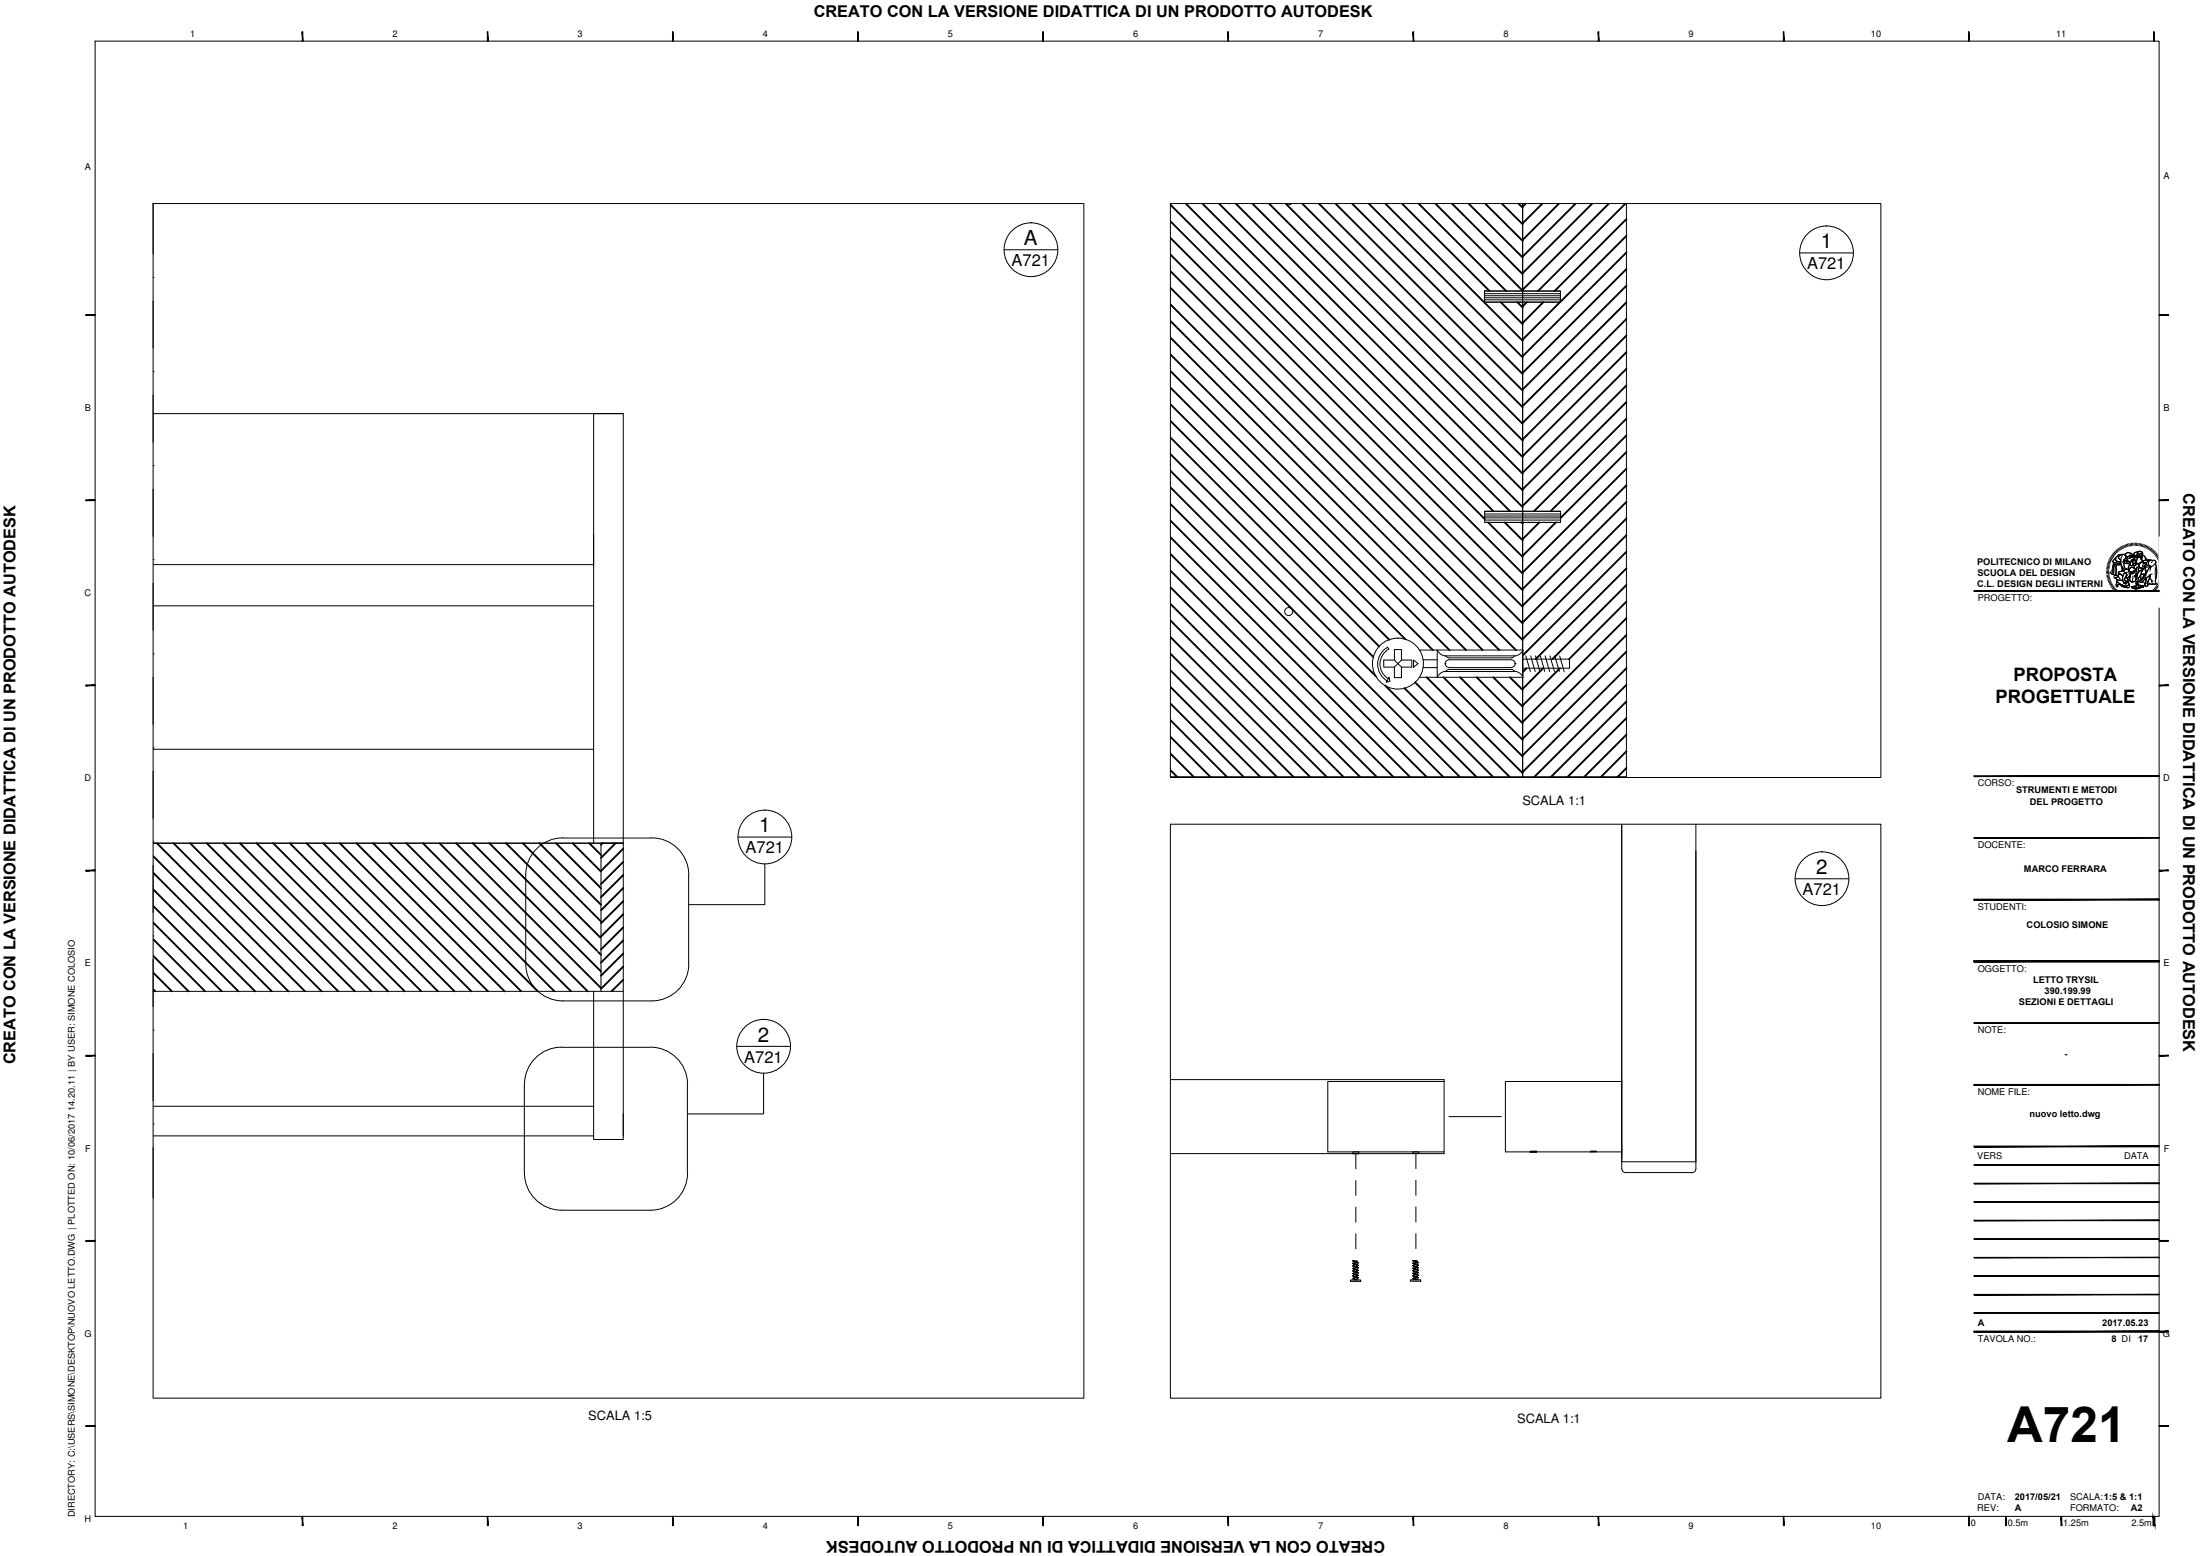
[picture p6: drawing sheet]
<svg xmlns="http://www.w3.org/2000/svg" width="594mm" height="420mm" viewBox="0 0 594 420" stroke-linecap="round" stroke-linejoin="round" font-family="sans-serif">
<g fill="none" stroke="#000" stroke-width=".27">
<path d="M25.7 11.1h557.3v398.4h-557.3zM81.6 8.6h.2v2.5zM81.6 8.6l.2 2.5h-.2zM131.6 8.6h.2v2.5zM131.6 8.6l.2 2.5h-.2zM181.6 8.6h.2v2.5zM181.6 8.6l.2 2.5h-.2zM231.6 8.6h.2v2.5zM231.6 8.6l.2 2.5h-.2zM281.6 8.6h.2v2.5zM281.6 8.6l.2 2.5h-.2zM331.6 8.6h.2v2.5z"/>
<path d="M331.6 8.6l.2 2.5h-.2zM381.6 8.6h.1v2.5zM381.6 8.6l.1 2.5h-.1zM431.6 8.6h.1v2.5zM431.6 8.6l.1 2.5h-.1zM481.6 8.6h.1v2.5zM481.6 8.6l.1 2.5h-.1zM531.6 8.6h.1v2.5zM531.6 8.6l.1 2.5h-.1zM581.6 8.6h.1v2.5zM581.6 8.6l.1 2.5h-.1zM41.3 55v13.6"/>
<path d="M347.2 55a1.18 1.18 0 0 0 1.6 0M439.2 55v154.7h-28v-154.7v154.7h-95.1M41.3 74.9h.1M400.9 78.6h20.5v3h-20.5zM400.9 78.6h20.5M400.9 79.9h20.5M400.9 79.3h20.5M23.2 85.2l2.5-.2v.2zM23.2 85h2.5l-2.5 .2zM41.3 81.3v12.7M400.9 81h20.5M400.9 80.4h20.5"/>
<path d="M400.9 81.6h20.5M583 85.2l2.5-.2v.2zM583 85h2.5l-2.5 .2zM41.3 100.3h.1M41.3 106.7v12.7M41.4 111.7h126.9v116M168.3 111.7h-8v116M23.2 135.2l2.5-.2v.2zM23.2 135h2.5l-2.5 .2zM41.3 125.7h.1M41.3 132.1v12.7M400.9 138.1h20.5v3h-20.5z"/>
<path d="M400.9 138.1h20.5M400.9 139.3h20.5M400.9 139.8h20.5M400.9 138.8h20.5M583 135.2l2.5-.2v.2zM583 135h2.5l-2.5 .2zM41.3 151.1h.1M41.3 157.5v12.7M41.4 152.5h118.9M160.3 144.6v8.5M400.9 140.4h20.5M400.9 141.1h20.5"/>
<path d="M568.8 153.9h.7M568.8 154.3h.7M568.9 153.6h.6M568.9 153.2l.7 .1M568.9 152.8l.7 .2M569 152.5l.7 .2M569.1 152.2l.7 .1M569.2 151.8l.7 .2M569.4 151.5l.6 .2M569.5 151.1l.6 .3M569.5 154.6h-.7M569.5 154.9l-.6 .1"/>
<path d="M569.6 155.3h-.7M569.6 155.5l-.7 .2M569.7 150.8l.6 .3M569.7 155.9l-.7 .1M569.8 156.2l-.7 .2M569.8 150.5l.6 .3M569.9 156.5l-.7 .2M570 156.8l-.7 .3M570 150.2l.6 .4M570.1 157.1l-.6 .3M570.2 149.9l.6 .4M570.2 157.4l-.6 .3"/>
<path d="M570.4 157.7l-.6 .3M570.4 149.6l.5 .4M570.6 158l-.6 .3M570.6 149.3l.5 .5M570.7 151.9h.8a.74 .74 0 0 0 1.2-.1v.7h-.3l-1.5-.1zM570.7 151.9l.1 .4M570.7 158.3l-.5 .3M570.9 152.4l-.3 .4-.1 1.6-.3 .6 .4 .1M570.9 149.1l.5 .4M570.9 158.5l-.5 .4M571.1 150.8l.3-.1-.1 .3a.82 .82 0 0 0 .9 .7l.4 .2a.67 .67 0 0 1-1.1 0 .53 .53 0 0 1-.7 .1 .53 .53 0 0 1-.1-.7zM571.1 152.5h.5l-.2 .5v2.3l-.8-.2 .2-.7v-1.3z"/>
<path d="M571.1 148.8l.5 .5M571.1 158.8l-.5 .4M571.1 152.5l-.3 .5v1.5l-.2 .6 .7 .2M571.3 150.7l-.6 .6a.46 .46 0 0 0 .1 .7 .46 .46 0 0 0 .6-.1h.2a.55 .55 0 0 0 1 0M571.4 159l-.6 .5M571.4 150.4l.7-.6 1.3-.1a1.16 1.16 0 0 0-1.4 .9l.4 .4 .3 .1v.7l-.7-.1a.66 .66 0 0 1-.7-.7zM571.4 156l.1 .4 .5 .2h1.2M571.4 148.6l.4 .5M571.5 156.4l.7 .3 1-.1 .1 .4 .3 .4-.1 .1 .3-.2 .2 .4-.1-.5 .3 .4-.1-.5 .3 .2-.4-.5a.34 .34 0 0 1-.4-.2 .34 .34 0 0 1 .2-.5l.2-.3a1.32 1.32 0 0 1 .7 1.4l.2 .4-.3 .5-.7 .2-1.3-.6-.9-.6zM571.5 156.4l.1 .5 .6 .6 2.1 1M571.6 152.5h1.1l.6 1.1v.5l-1.3 .5 .2 .4-.3 .5-.5-.2-.1-.4 .2-.7-.1-1.2zM571.6 159.2l-.5 .5"/>
<path d="M571.6 152.5l-.2 .5v2.3M571.7 148.4l.4 .5M571.7 157l.9 .7 1.3 .6 .7-.2 .2-.4a.6 .6 0 0 1-.1 1l-1.8-.4a.69 .69 0 0 0-1.2-.3l.3 .3-.4 .1-.2-.5zM571.7 157.1a1.03 1.03 0 0 0 0 1.4l.2-.2a.38 .38 0 0 1 .2-.6 .38 .38 0 0 1 .5 .3l1 .6 1.1 .1 .3-.3-.1-.7M571.8 159.4l-.4 .6M571.9 155.5l-.8-.2-.2 .2v.6l.2 .1 .9-.4 .5 .5M572 148.1l.3 .5M572 159.7l-.4 .5M572.1 155.1l.4-.2 .7 .6-.1 1.1-.9 .1-.7-.3-.1-.4 .6-.2-.1-.4zM572.2 154.4l1.1-.3 .3 .1 .3-.5 .9 .2 .5 .8 .1 .5-.3 .4-.9 .4a.33 .33 0 0 1-.1-.4 .33 .33 0 0 1 .3-.2v-.3a.61 .61 0 0 0-.8-.3 .61 .61 0 0 0-.4 .7 .84 .84 0 0 0-1-.5l-.2-.2zM572.2 150.1a1.52 1.52 0 0 1 1.6-.3 .9 .9 0 0 1-.2 1.4l-.3 .5 .3 1.1a.73 .73 0 0 0 .6 .8l-.5 .3-.1 .3-.3-.1v-.5l-.6-1.1v-1.4a.57 .57 0 0 1-.5-.4 .57 .57 0 0 1 0-.6zM572.2 147.9l.4 .6"/>
<path d="M572.3 159.9l-.4 .5M572.4 154.8l.8 .7M572.5 154.9l-.5 .4v.5M572.5 147.7l.4 .6M572.7 152.5h-1.3a.53 .53 0 0 0-.7-.1 .53 .53 0 0 0-.2 .5l-.1 1-.6 .7 .3 .3M572.8 152.8l.3 1.4M572.8 147.5l.4 .6M573.1 150l-.4 .8-.1 1.1 .7 1.7a.31 .31 0 0 0 0 .5 .31 .31 0 0 0 .5-.3l.4-.2a.73 .73 0 0 1-.6-.8l-.1-.5a1.32 1.32 0 0 1 .5-1.6 .66 .66 0 0 0-.5-1l-1.5 .2a1.14 1.14 0 0 0-.7 1.4l.4 .3 .9 .2M573.2 147.4l.2 .6M573.3 154.1l-1.1 .3-.2 .5 .2 .1M573.3 149.7a1.06 1.06 0 0 0-1.2 .9l.3 .4 .3 .1M573.5 147.3l.3 .5"/>
<path d="M573.5 154.9a.37 .37 0 0 1 .4-.2 .37 .37 0 0 1 .3 .3l.2 .4-.6 .7a.62 .62 0 0 0 .5 .9l.1 .3-.3-.2 .1 .5-.3-.4 .1 .5-.2-.4-.3 .2 .1-.1-.3-.4-.1-1.2zM573.5 154.9a.37 .37 0 0 1 .4-.2 .37 .37 0 0 1 .3 .3l.2 .4-.6 .7a.66 .66 0 0 0 .5 1l.1 .2-.3-.2 .1 .5-.3-.4 .1 .5-.2-.4-.3 .2 .1-.2-.3-.3-.1-1.3zM573.6 151.1l.9-.4-.1 .6-1.1 .4zM573.6 151.6l.8-.3 .3 .2-.4 .2 .1 .5-.6-.2zM573.6 151.6l.3 .5 .5 .1M573.7 149.8l.6-.5 .6-.1 .9 .5-.1 .4a.5 .5 0 0 0-.8 .1l-.7 .1-.1-.2M573.8 147.1l.3 .7M573.9 149.5l1.1-.3 .8 .5v.3l-.2 .1a.38 .38 0 0 0-.4-.2 .38 .38 0 0 0-.3 .3h-.7a.49 .49 0 0 1-.3-.7zM574 150.1l.7 .2 .6-.5 .3 .3-.3 .5-.5 .2-.3-.1-.6 .1zM574.2 147l.2 .6M574.3 153.7l.5 .2 .5 .8 .1 .5-.4 .4M574.4 151.6h.8l-.2 .1a.36 .36 0 0 1-.5 .5 .36 .36 0 0 1-.1-.6z"/>
<path d="M574.4 156l.2 .6a1.23 1.23 0 0 1 0 1.5l-.7 .2M574.4 151.3l.3 .2M574.5 151l-.1 .3-1.1 .4M574.5 154.6l-.8 .1M574.5 146.9l.2 .6M574.5 150.7l-.1 .4-.2 .1M574.7 154.2l.6 .6M574.7 151.6h-.3l-.1 .5a.38 .38 0 0 0 .5 .2 .38 .38 0 0 0 .2-.6l.2-.1-.6 .1M574.8 154.7a.74 .74 0 0 1-.4 1.3l-.4-.2M574.8 153.9l.1-.3 .6-.4 1 .3 .2 .6-1.4 .4 .5 .4 .5-.2 .1-.5 .3-.1-.2-.6-1.1-.3-.5 .7a1.08 1.08 0 0 1 .2-1.4l.3 .2 1 .1 .6-.5-.1-.3 .7 .2 .1 1.1a.61 .61 0 0 0-.1 .9l-.3 .6-.6 .3v.4h-.4l.3 .3 .2-.1v.4l.2-.2-.3 1.1-1.1 .2-.8-.7 .5-.8 .1-.8M574.8 146.8l.2 .7M574.9 156.5l.8 .7"/>
<path d="M574.9 153.6l.6-.4 1 .3a.38 .38 0 0 1 .2 .3 .38 .38 0 0 1-.1 .4l-.3-.1-.6 .5-.5 .1-.4-.8zM575 150.6l.1 .1M575.1 150.2l.2 .1M575.2 155.9v1M575.2 152.5l-.4 .5-.1 .8M575.2 146.7l.1 .7M575.2 150.3h.1M575.3 154.5l1.1-.4-.2 .6a.5 .5 0 0 1-.5 .2 .5 .5 0 0 1-.4-.4zM575.3 155.3l-.2 .8-.5 .6M575.4 154.7h-.1M575.5 150.4l.8-.1a.3 .3 0 0 1 0 .5 .3 .3 0 0 1-.5-.3zM575.5 151.4l.3-.3h.7l.5 1.2-.2 .2-.2-.1 .1-.6-.1-.5-.6-.2-.2 .4 .2 1.2h-.6l-.3-.4z"/>
<path d="M575.6 150.1l-.2 .5-.4 .2-.5-.1-.5 .1M575.6 146.7v.7M575.6 158.4l2-.4 1.2 .2-2.1 .6zM575.6 158.4l1.1 .4v.3l-1.1-.4zM575.9 151.2l.4-.1 .4 .5v.9l-.2 .2h-.5v-.5l-.2-.7zM575.9 146.7l.1 .6M576 150a.42 .42 0 0 1 .6-.1 .42 .42 0 0 1 0 .7l-.2-.3h-.4zM576 155.6l-.3 1.6 1-.2M576 150.3a.44 .44 0 0 1 .5-.3 .44 .44 0 0 1 .3 .5l-.2 .1M576 154.7h.1M576.1 154.4h.1M576.1 154.6l.1 .1"/>
<path d="M576.2 151.4v.1M576.2 151.4l-.1 .1M576.3 146.6v.7M576.4 155.5h.3l.2-.5 .4-.2-.5 1.3v-.4l-.2 .1zM576.4 150.4l-.6-.1-.3 .1 .3 .1a.41 .41 0 0 0 .8 .1l-.2-.4v.3M576.4 152.8v.6M576.4 154.2l-.2 .5a.42 .42 0 0 1-.4 .2 .42 .42 0 0 1-.4-.3M576.4 151.3l.3 .2-.1 .2M576.6 151.4a.38 .38 0 0 0-.6-.3 .38 .38 0 0 0-.1 .6v.3a.46 .46 0 0 1 .1 .7 .46 .46 0 0 1-.7-.1l-.2-.2 .7-1.3 .5-.1 .4 .3 .3 1-.3 .2-.1-.3M576.6 146.6v.7M576.7 151.7l-.2 .1M576.7 151.6l.1 .4-.8 .1"/>
<path d="M576.7 152.4l-.2 .3h-.5M576.7 158.8l2.1-.6v.3l-2.1 .6zM576.7 158.8v.3M576.8 155.4l-.1 .7 .3-.2M576.8 150.5l.2-.2 .1 .5-.2 .8M576.9 155h.1M576.9 150l.1 .4M576.9 152v-.5a.88 .88 0 0 0 0-1.2l-.1 .2-.1-.4a.47 .47 0 0 1-.5-.3 .47 .47 0 0 1 .2-.5l.4-.1a.3 .3 0 0 1 .5-.2 .3 .3 0 0 1-.1 .5v1.1h.2v-.5l.3 .4 .5-.2-.1 .7 .2-.2 .1 .3a.36 .36 0 0 1 .2 .5 .36 .36 0 0 1-.5 .2l-.5 .4M577 146.7l-.1 .6M577 155.3l-.1 .3M577 153l-.1 1.4M577 152.2l.5 .3"/>
<path d="M577.2 154.2l-.4 .4v.4M577.2 157l.2 1.1-.2-.6-.4 .7zM577.2 154.8l-.3 .2-.2 .5h-.4l.3 .3 .2-.1M577.3 149.2l.2-.3h.5l.5 .2 .1 .5-.4 1.4v-.7l.2-.4-.2-.6-.6 .3-.4 1a1.37 1.37 0 0 1 .1-1.4zM577.3 149.2a.75 .75 0 0 1 1-.3 .75 .75 0 0 1 .2 1.1l-.1 .8-.3 .2 .3-1.3-.2-.4-.5 .2-.3 1.1h-.2l-.1-.9zM577.3 153.1l-.4 .8M577.3 149.1h-.4a.66 .66 0 0 0-.7 .7M577.3 146.7l-.1 .6M577.4 150.1l.3 .4 .4-.2M577.6 152.2l.4-.3 .6-.1 .8 .2 .2 .5-.8 1.1-.6 .1-.6-.8zM577.6 149.8l.2 .1M577.6 149.5l.6-.2 .2 .6-.2 .4a.47 .47 0 0 1-.7-.1 .47 .47 0 0 1 .1-.7z"/>
<path d="M577.6 154.2l.9-.1-.6 1.4a1.67 1.67 0 0 0-.6 1.6h-.2l-.2 .6-.2-1.1zM577.6 154.2l-.9 2.4 .2 1.1 .4-.7 .2 1.4-.3-.9-.5 1.1 .2-.9M577.7 153.2l-.1 .1a.57 .57 0 0 0 0 .9l1-.2 .3-.6M577.7 146.7l-.1 .7M577.7 149.9h.1M577.7 150.3h.1M577.7 150.2h.1M578 150l.3 .1M578 146.8l-.1 .7M578.1 155.2l.8-.2-.1 .8-.4 .5-.1 .5 .3 .3-.2 .2-.6-.1zM578.1 150v.1M578.3 150.8l.4 .7"/>
<path d="M578.3 153.3h.1M578.4 146.9l-.2 .6M578.5 151.7l1-.5h.8l-.7 1-.1-.2-1.1-.2zM578.5 154.1l-.6 1.4a1.67 1.67 0 0 0-.6 1.6M578.5 153.3h-.3M578.6 149.9l.6 .4 .5 .8-.4 .2a.54 .54 0 0 1-.7 .1 .54 .54 0 0 1-.2-.6zM578.6 149.9l.6 .4 .3 .5M578.6 153.6h-.1M578.7 147l-.2 .6M578.8 158.2v.3l-2 .6-1.2-.4v-.2l1.1 .3 2.1-.6-1.2-.2-2 .5M579.1 153.2l.3-.1-.1 1.9-1.2 .2 .3-1.1zM579.1 147.1l-.2 .6"/>
<path d="M579.1 152.9l-.1 .4M579.1 151.9l.4 .1 .1 .4M579.2 150.7l.5 .4M579.3 155l-1.2 .2-.2 2.1 .7-.1-.3-.4 .1-.5 .4-.5 .1-.7M579.3 156.4l-.1 .2 .2 .2M579.4 153.2l-.1 1.8-.6 1.4 .3 1.1 .2 .1M579.4 147.2l-.3 .6M579.6 156.1l1.1-1-.3 1.2a1.56 1.56 0 0 0-.5 1.5l.1 .3-.1 .2-.8-.1zM579.6 152.2l.3-.6 .4-.4 1.3 .1a.53 .53 0 0 1 .6 .4 .53 .53 0 0 1-.3 .6l-.4 .3a1.08 1.08 0 0 1-1.8-.2M579.6 152.4l-.5 .7a.55 .55 0 0 1-.4 .6 .55 .55 0 0 1-.6-.3l-.4-.2-.1-.6 .6-.7 .6 .1-.2 1a.62 .62 0 0 0 .7-.6 .62 .62 0 0 0-.7-.6l-.8 .1-.3 .5v.3M579.7 153.9v.6M579.7 147.3l-.3 .7"/>
<path d="M580 147.5l-.3 .6M580.1 153.1l-.9 .1M580.2 157.3l.5 .4M580.4 151.2h-1l-1 .5M580.4 147.7l-.4 .6M580.5 160l.4 .5M580.5 156.1l.8 .9M580.6 153.1l-1 1.6-.4 1.8 1.5-1.4 .5-.1M580.6 151.2l.7 .2a.62 .62 0 0 1 .9 .5l-.2 .3 .4 1.5v1.6l-.4 1.7 .3 .7h-2.3a1.09 1.09 0 0 1 .4-1.4l.3-1.2-1.5 1.4 .5-2a1.86 1.86 0 0 1 1.4-1.5l-.8-.3-.2-.4 .1-.4zM580.6 151.2l-.4 .7-.1 .4 .3 .4 .7 .3M580.7 147.9l-.4 .5M580.7 155.2l-.3 1.1a1.36 1.36 0 0 0-.4 1.8l-.2 .2-.7-.1 .5-2"/>
<path d="M580.8 159.8l.4 .5M580.8 153.1l-.3 1M580.9 156.6a1.1 1.1 0 0 0 .7 1.1M581 148.1l-.5 .5M581.1 159.6l.4 .5M581.2 148.3l-.4 .5M581.2 151.7l-.3 .2M581.3 159.4l.4 .5M581.5 148.5l-.4 .5M581.5 159.1l.5 .5M581.7 158.9l.5 .5M581.8 148.7l-.5 .5"/>
<path d="M581.9 158.6l.6 .5M582 153.3l.1 3.3M582 152.2a9.1 9.1 0 0 1 0 4.9l.3 .6h-2.4M582 149l-.5 .5M582.1 158.4l.6 .4M582.3 149.3l-.5 .4M582.3 158.1l.6 .4M582.5 149.5l-.5 .5M582.5 157.8l.6 .4M582.7 157.6l.6 .3M582.7 149.8l-.5 .4M582.8 157.3l.6 .3"/>
<path d="M582.9 150.1l-.5 .4M582.9 157l.7 .2M583 156.7l.7 .2M583.1 150.4l-.6 .4M583.2 156.4l.6 .2M583.3 150.7l-.6 .4M583.3 156.1l.6 .1M583.3 155.7l.7 .2M583.4 155.4l.7 .1M583.4 151.1l-.6 .3M583.4 155.1l.7 .1M583.5 154.5h.6"/>
<path d="M583.5 154.8h.6M583.6 151.4l-.6 .3M583.7 151.7l-.7 .2M583.8 152.1l-.6 .1M583.9 152.4l-.6 .2M584 152.8l-.7 .1M584.1 153.1l-.7 .1M584.1 153.5h-.7M584.1 154.1l-.6 .1M584.1 153.8l-.6 .1M41.3 176.5h.1M41.4 163.6h118.9"/>
<path d="M374.7 174.7l.3 .6M374.7 174.8a5.2 5.2 0 0 0-.1 9.1M375.1 175.3a4.6 4.6 0 0 0-.2 8M376.5 178.2v-2.8h1.9v2.8M376.5 178.2h-2.8v1.9h2.8M376.5 178.2l1.9 1.9M378.4 178.2h2.8v1.9h-2.8M378.4 178.2l-1.9 1.9M381.7 178.2l1.2 1-1.2 .9zM383.3 175.5h27.9M384.3 178.2h3.8M390.2 179.2h.1"/>
<path d="M390.2 177.1h18.9M390.2 177.1l-1.2-.5-.9-1.1v7.4l.9-1.1 1.2-.5M390.4 177.1l.9 .5h16.8l.5-.1 .4-.4M390.7 178.4l.6-.2h16.8a1.04 1.04 0 0 1 1 1 1.04 1.04 0 0 1-1 1h-16.8a1.04 1.04 0 0 1-1-.7 1.04 1.04 0 0 1 .4-1.1zM409.1 179.2h.1M411.2 178h12.6v2.4h-12.6M411.3 175.5l-.9 1.1-1.2 .5M412 177.1l1.2 4.2M413.3 177.1l1.3 4.2M414.6 177.1l1.2 4.2M416 177.1l1.1 4.2M417.2 177.1l1.2 4.2"/>
<path d="M418.5 177.1l1.3 4.2M419.8 177.1l1.3 4.2M421.2 177.1l1.2 4.2M572.6 160.1l-.4 .5M572.8 160.2l-.3 .6M573.1 160.4l-.3 .6M573.4 160.5l-.3 .7M573.7 160.7l-.3 .6M574 160.8l-.2 .6M574.3 160.9l-.2 .7M574.6 161l-.2 .7M575 161.1l-.2 .7"/>
<path d="M575.3 161.2l-.2 .6M575.6 161.2l-.1 .7M575.9 161.3l-.1 .6M576.2 161.3v.6M576.6 161.3v.6M576.9 161.3v.6M577.2 161.2l.1 .7M577.5 161.2l.1 .7M577.8 161.1l.2 .7M578.2 161.1l.1 .6M578.5 161l.2 .6M578.8 160.9l.2 .6"/>
<path d="M579.1 160.8l.3 .6M579.4 160.6l.3 .7M579.7 160.5l.3 .6M580 160.3l.3 .6M580.2 160.2l.4 .5M23.2 185.2l2.5-.2v.2zM23.2 185h2.5l-2.5 .2zM41.3 182.9v12.7M375.1 182.9l.3 1.1-1.1 .2zM376.5 180.1v2.9h1.9v-2.9M383.3 182.9h27.9M384.3 180.3h3.8"/>
<path d="M390.2 181.3h.1M390.2 181.3h18.9M390.4 181.3l.9-.5h16.8l.5 .1 .4 .4M409.1 181.3h.1M409.2 181.3l1.2 .5 .9 1.1M583 185.2l2.5-.2v.2zM583 185h2.5l-2.5 .2zM41.3 201.9h.1M41.3 208.3v12.7M41.4 202.3h118.9M23.2 235.2l2.5-.2v.2zM23.2 235h2.5l-2.5 .2z"/>
<path d="M41.3 227.3h.1M41.3 233.7v12.7M168.3 227.7v80h-8v-40M168.3 227.7h-126.9h126.9h-6v40M437.9 222.6v93.1M457.9 222.6v93.1M583 235.2l2.5-.2v.2zM583 235h2.5l-2.5 .2zM41.3 252.7h.1M41.3 259.1v12.7M41.3 278.1h.1M41.4 267.7h126.9"/>
<path d="M23.2 285.2l2.5-.2v.2zM23.2 285h2.5l-2.5 .2zM41.3 284.5v12.7M41.4 298.7h118.9M316.1 291.5h73.9v20h-73.9M390 292h-31.5v19h31.5M437.9 292h-31.4v19h31.4M583 285.2l2.5-.2v.2zM583 285h2.5l-2.5 .2zM41.3 303.5h.1M41.3 309.9v13.6M41.4 306.7h118.9"/>
<path d="M168.3 300.7v6M365.2 311.5h1.8h-1.8M365.3 311h1.6v.5h-1.6zM366.1 311.6v4.1M366.1 318.8v4M381.5 311h1.6v.5h-1.6zM382.3 311.8v3.8M382.3 318.7v4.1M391.3 301.5h14.1M413.1 311h1.9h-1.9M413.3 310.8h1.6v.2h-1.6zM429.5 310.8h1.6v.2h-1.6z"/>
<path d="M437.9 313.7h20M438 315.6a1 1 0 0 0 1 1h17.9M457.9 315.6a.99 .99 0 0 1-.9 1M23.2 335.2l2.5-.2v.2zM23.2 335h2.5l-2.5 .2zM366.1 325.9v4.1M366.1 333.1v4.1M382.3 325.9v4.1M382.3 333.1v4.1M583 335.2l2.5-.2v.2zM583 335h2.5l-2.5 .2zM364.6 345.6h2.8v.4h-2.8z"/>
<path d="M365.3 343.2l.3 .3 1.2 .2-1.5-.5 1.2 .2 .3 .3M365.3 343.8l.3 .3 1.2 .3-1.5-.6 1.2 .3 .3 .3M365.3 344.5l.3 .3 1.2 .3-1.5-.6 1.2 .3 .3 .3M365.3 341.8l.3 .3 1.2 .3-1.5-.6 1.2 .3 .3 .3M365.3 342.5l.3 .3 1.2 .2-1.5-.5 1.2 .2 .3 .3M365.3 340.5l.3 .3 1.2 .2-1.5-.5 1.2 .2 .3 .3M365.3 341.1l.3 .3 1.2 .3-1.5-.6 1.2 .3 .3 .3M365.3 345.2l.7 .4M365.6 340.5h.9v.2M365.6 340.8v.3M365.6 341.4v.4M365.6 342.1v.4"/>
<path d="M365.6 342.8v.4M365.6 343.5v.3M365.6 344.1v.4M365.6 344.8v.4M365.6 345.5v.1M366.5 345.6l-1.2-.4 1.4 .4M366.5 341v.4M366.5 341.7v.4M366.5 342.4v.3M366.5 343v.4M366.5 343.7v.4M366.5 344.4v.4"/>
<path d="M366.5 345.1v.4M380.9 345.6h2.8v.4h-2.8zM381.5 343.1l.3 .3 1.2 .3-1.5-.6 1.2 .3 .3 .3M381.5 343.8l.3 .3 1.2 .3-1.5-.6 1.2 .3 .3 .3M381.5 344.5l.3 .3 1.2 .2-1.5-.5 1.2 .2 .3 .3M381.5 341.8l.3 .3 1.2 .2-1.5-.5 1.2 .2 .3 .3M381.5 342.4l.3 .3 1.2 .3-1.5-.6 1.2 .3 .3 .3M381.5 340.4l.3 .3 1.2 .3-1.5-.6 1.2 .3 .3 .3M381.5 341.1l.3 .3 1.2 .2-1.5-.5 1.2 .2 .3 .3M381.5 345.2l.8 .4M381.8 340.4h.9v.3M381.8 340.7v.4"/>
<path d="M381.8 341.4v.4M381.8 342.1v.3M381.8 342.7v.4M381.8 343.4v.4M381.8 344.1v.4M381.8 344.8v.4M381.8 345.5v.1M382.7 345.6l-1.2-.4 1.4 .4M382.7 341v.3M382.7 341.6v.4M382.7 342.3v.4M382.7 343v.4"/>
<path d="M382.7 343.7v.4M382.7 344.4v.3M382.7 345v.4M23.2 385.2l2.5-.2v.2zM23.2 385h2.5l-2.5 .2zM583 385.2l2.5-.2v.2zM583 385h2.5l-2.5 .2zM81.6 409.5h.2v2.5zM81.6 409.5l.2 2.5h-.2zM131.6 409.5h.2v2.5zM131.6 409.5l.2 2.5h-.2zM181.6 409.5h.2v2.5z"/>
<path d="M181.6 409.5l.2 2.5h-.2zM231.6 409.5h.2v2.5zM231.6 409.5l.2 2.5h-.2zM281.6 409.5h.2v2.5zM281.6 409.5l.2 2.5h-.2zM331.6 409.5h.2v2.5zM331.6 409.5l.2 2.5h-.2zM381.6 409.5h.1v2.5zM381.6 409.5l.1 2.5h-.1zM431.6 409.5h.1v2.5zM431.6 409.5l.1 2.5h-.1zM481.6 409.5h.1v2.5z"/>
<path d="M481.6 409.5l.1 2.5h-.1zM531.6 409.5h.1v2.5zM531.6 409.5l.1 2.5h-.1zM541.6 409.5h.1v2.5zM541.6 409.5l.1 2.5h-.1zM556.5 409.5h.3v2.5zM556.5 409.5l.3 2.5h-.3zM581.4 409.5h.5v2.5zM581.4 409.5l.5 2.5h-.5zM581.6 409.5h.1v2.5zM581.6 409.5l.1 2.5h-.1z"/>
<circle cx="348" cy="165.1" r="1.08"/>
<circle cx="377.5" cy="179.2" r="6.9"/>
</g>
<g fill="none" stroke="#000" stroke-width=".51">
<path d="M316.1 59.8l95.1 95.1M316.1 55.3l84.8 84.8M320.2 55l83.1 83.1M324.7 55l83.1 83.1M329.2 55l82 81.9M333.7 55l77.5 77.4M338.2 55l73 72.9M342.7 55l68.5 68.4M347.4 55.2l63.8 63.7M351.7 55l59.5 59.4M356.2 55l55 55M360.7 55l50.5 50.5"/>
<path d="M365.2 55l46 46M369.6 55l41.6 41.5M374.1 55l37.1 37M378.6 55l23.6 23.6M383.1 55l23.6 23.6M387.6 55l23.6 23.5M392.1 55l19.1 19M396.6 55l14.6 14.5M401.1 55l10.1 10M405.6 55l5.6 5.6M410.1 55l1.1 1.1M412 55l-.8 .8"/>
<path d="M416.5 55l-5.3 5.3M420.9 55l-9.7 9.8M425.4 55l-14.2 14.3M429.9 55l-18.7 18.8M434.4 55l-23.2 23.2M438.9 55l-23.6 23.6M439.2 59.2l-19.4 19.4M316.1 77.7l95.1 95.1M316.1 73.3l95.1 95M316.1 68.8l95.1 95M316.1 64.3l95.1 95.1M439.2 63.7l-17.8 17.8"/>
<path d="M439.2 68.2l-28 28M439.2 72.7l-28 28M439.2 77.1l-28 28.1M316.1 95.7l79.8 79.8M316.1 91.2l84.3 84.3M316.1 86.7l88.8 88.8M316.1 82.2l93.3 93.3M405.2 81.6l6 5.9M409.7 81.6l1.5 1.4M412.3 81.6l-1.1 1.1M416.8 81.6l-5.6 5.6M421.2 81.6l-10 10.1"/>
<path d="M439.2 81.6l-28 28.1M439.2 86.1l-28 28.1M439.2 90.6l-28 28.1M439.2 95.1l-28 28.1M439.2 99.6l-28 28M316.1 118.2l56.3 56.4M316.1 113.7l59 59M316.1 109.2l63.4 63.5M316.1 104.7l70.8 70.8M316.1 100.2l75.3 75.3M439.2 104.1l-28 28M439.2 108.6l-28 28"/>
<path d="M439.2 113l-25 25.1M439.2 117.6l-20.5 20.5M316.1 136.1l73.6 73.6M316.1 131.6l78.1 78.1M316.1 127.1l55.4 55.5M316.1 122.7l54.8 54.7M439.2 122.1l-17.8 17.7M439.2 126.5l-28 28.1M439.2 131l-28 28.1M439.2 135.5l-28 28M316.1 158.6l51.1 51.1M316.1 154.1l55.6 55.6"/>
<path d="M316.1 149.6l60.1 60.1M316.1 145.1l64.6 64.6M316.1 140.6l69.1 69.1M401.9 141.1l9.3 9.3M406.3 141.1l4.9 4.8M410.8 141.1l.4 .3M411.2 141.1h.1M415.7 141.1l-4.5 4.5M420.1 141.1l-8.9 9M439.2 140l-28 28.1M439.2 144.5l-28 28.1M439.2 149l-28 28"/>
<path d="M439.2 153.5l-24.5 24.5M439.2 158l-20 20M316.1 176.5l33.1 33.2M316.1 172.1l37.6 37.6M316.1 167.6l42.1 42.1M316.1 163.1l46.6 46.6M439.2 162.4l-15.5 15.6M439.2 166.9l-28 28.1M439.2 171.5l-28 28M439.2 176l-28 28M316.1 199l10.7 10.7M316.1 194.5l15.2 15.2"/>
<path d="M316.1 190l19.7 19.7M316.1 185.5l24.2 24.2M316.1 181l28.6 28.7M374.1 185.1l24.5 24.6M379.2 185.8l23.9 23.9M382.1 184.2l25.5 25.5M385.3 182.9l25.9 25.9M389.8 182.9l21.4 21.4M394.3 182.9l16.9 16.9M398.8 182.9l12.4 12.4M403.3 182.9l7.9 7.9M407.7 182.9l3.5 3.4"/>
<path d="M412.2 180.4l-1 1.1M416.7 180.4l-5.5 5.6M421.2 180.4l-10 10.1M439.2 180.4l-28 28.1M439.2 184.9l-24.8 24.8M439.2 189.4l-20.3 20.3M439.2 193.9l-15.8 15.8M439.2 198.4l-11.4 11.3M316.1 208l1.7 1.7M316.1 203.5l6.2 6.2M439.2 202.9l-6.8 6.8M439.2 207.4l-2.3 2.3"/>
<path d="M41.4 235.7l32 32M41.4 231.2l36.5 36.5M42.4 227.7l40 40M46.8 227.7l40.1 40M51.3 227.7l40 40M55.8 227.7l40 40M60.3 227.7l40 40M64.8 227.7l40 40M69.3 227.7l40 40M73.8 227.7l40 40M78.3 227.7l40 40M82.7 227.7l40.1 40"/>
<path d="M87.3 227.7l40 40M91.8 227.7l40 40M96.3 227.7l40 40M100.7 227.7l40 40M105.2 227.7l40 40M109.7 227.7l40 40M114.2 227.7l40 40M118.7 227.7l40 40M123.2 227.7l39.1 39.1M127.7 227.7l34.6 34.6M132.2 227.7l29 29M136.6 227.7l25.5 25.5"/>
<path d="M141.2 227.7l21.1 21.1M145.7 227.7l16.6 16.6M150.1 227.7l12.2 12.1M154.6 227.7l7.7 7.6M159.1 227.7l3.2 3.2M162.7 227.7l-.4 .4M166.2 227.7l-3.9 4M168.3 229.2l-6 6M168.3 232.7l-6 6M168.3 236.3l-6 5.9M168.3 239.8l-6 6M41.4 258.1l9.5 9.6"/>
<path d="M41.4 253.6l14 14.1M41.4 249.1l18.5 18.6M41.4 244.7l23 23M41.4 240.2l27.5 27.5M161.5 257.1l.8 .7M168.3 243.3l-6 6M168.3 246.9l-6 6M168.3 250.4l-6 6M168.3 253.9l-6 6M168.3 257.5l-6 6M41.4 267.1l.5 .6M41.4 262.7l5 5"/>
<path d="M168.3 261l-6 6M168.3 264.6l-3.2 3.1"/>
</g>
<g fill="#000">
<path d="M81.6 8.6l.2 2.5v-2.5zM81.6 8.6l.2 2.5h-.2z"/>
<path d="M131.6 8.6l.2 2.5v-2.5zM131.6 8.6l.2 2.5h-.2z"/>
<path d="M181.6 8.6l.2 2.5v-2.5zM181.6 8.6l.2 2.5h-.2z"/>
<path d="M231.6 8.6l.2 2.5v-2.5zM231.6 8.6l.2 2.5h-.2z"/>
<path d="M281.6 8.6l.2 2.5v-2.5zM281.6 8.6l.2 2.5h-.2z"/>
<path d="M331.6 8.6l.2 2.5v-2.5zM331.6 8.6l.2 2.5h-.2z"/>
<path d="M381.6 8.6l.1 2.5v-2.5zM381.6 8.6l.1 2.5h-.1z"/>
<path d="M431.6 8.6l.1 2.5v-2.5zM431.6 8.6l.1 2.5h-.1z"/>
<path d="M481.6 8.6l.1 2.5v-2.5zM481.6 8.6l.1 2.5h-.1z"/>
<path d="M531.6 8.6l.1 2.5v-2.5zM531.6 8.6l.1 2.5h-.1z"/>
<path d="M581.6 8.6l.1 2.5v-2.5zM581.6 8.6l.1 2.5h-.1z"/>
<path d="M23.2 85.2h2.5v-.2zM23.2 85h2.5l-2.5 .2z"/>
<path d="M583 85.2h2.5v-.2zM583 85h2.5l-2.5 .2z"/>
<path d="M23.2 135.2h2.5v-.2zM23.2 135h2.5l-2.5 .2z"/>
<path d="M583 135.2h2.5v-.2zM583 135h2.5l-2.5 .2z"/>
<path d="M23.2 185.2h2.5v-.2zM23.2 185h2.5l-2.5 .2z"/>
<path d="M583 185.2h2.5v-.2zM583 185h2.5l-2.5 .2z"/>
<path d="M23.2 235.2h2.5v-.2zM23.2 235h2.5l-2.5 .2z"/>
<path d="M583 235.2h2.5v-.2zM583 235h2.5l-2.5 .2z"/>
<path d="M23.2 285.2h2.5v-.2zM23.2 285h2.5l-2.5 .2z"/>
<path d="M583 285.2h2.5v-.2zM583 285h2.5l-2.5 .2z"/>
<path d="M23.2 335.2h2.5v-.2zM23.2 335h2.5l-2.5 .2z"/>
<path d="M583 335.2h2.5v-.2zM583 335h2.5l-2.5 .2z"/>
<path d="M23.2 385.2h2.5v-.2zM23.2 385h2.5l-2.5 .2z"/>
<path d="M583 385.2h2.5v-.2zM583 385h2.5l-2.5 .2z"/>
<path d="M81.6 409.5l.2 2.5v-2.5zM81.6 409.5l.2 2.5h-.2z"/>
<path d="M131.6 409.5l.2 2.5v-2.5zM131.6 409.5l.2 2.5h-.2z"/>
<path d="M181.6 409.5l.2 2.5v-2.5zM181.6 409.5l.2 2.5h-.2z"/>
<path d="M231.6 409.5l.2 2.5v-2.5zM231.6 409.5l.2 2.5h-.2z"/>
<path d="M281.6 409.5l.2 2.5v-2.5zM281.6 409.5l.2 2.5h-.2z"/>
<path d="M331.6 409.5l.2 2.5v-2.5zM331.6 409.5l.2 2.5h-.2z"/>
<path d="M381.6 409.5l.1 2.5v-2.5zM381.6 409.5l.1 2.5h-.1z"/>
<path d="M431.6 409.5l.1 2.5v-2.5zM431.6 409.5l.1 2.5h-.1z"/>
<path d="M481.6 409.5l.1 2.5v-2.5zM481.6 409.5l.1 2.5h-.1z"/>
<path d="M531.6 409.5v2.5h.1zM531.6 409.5h.1v2.5z"/>
<path d="M531.6 409.5l.1 2.5v-2.5zM531.6 409.5l.1 2.5h-.1z"/>
<path d="M541.6 409.5l.1 2.5v-2.5zM541.6 409.5l.1 2.5h-.1z"/>
<path d="M556.5 409.5l.3 2.5v-2.5zM556.5 409.5l.3 2.5h-.3z"/>
<path d="M581.6 409.5l.1 2.5v-2.5zM581.6 409.5l.1 2.5h-.1z"/>
<path d="M581.4 409.5l.5 2.5v-2.5zM581.4 409.5l.5 2.5h-.5z"/>
</g>
<path d="M558.1 159.6l30.7 4.3-5.8-4.3zM558.1 159.6l30.7 4.3h-30.7z" fill="#fff"/>
<path d="M558.1 159.6h24.9l5.8 4.3zM558.1 159.6l30.7 4.3h-30.7z" fill="none" stroke="#fff" stroke-width=".27"/>
<path d="M583 145h5.8l-5.8 14.6zM588.8 145l-5.8 14.6 5.8 4.3z" fill="#fff"/>
<path d="M558.1 159.6h24.9v-14.6h5.8v18.9h-30.7zM583 145h5.8l-5.8 14.6zM588.8 145v18.9l-5.8-4.3z" fill="none" stroke="#fff" stroke-width=".27"/>
<g fill="#000">
<path d="M533 159.7h50v-.2zM533 159.5h50l-50 .2z"/>
<path d="M533 209.7h50v-.2zM533 209.5h50l-50 .2z"/>
<path d="M533 226.3h50v-.1zM533 226.2h50l-50 .1z"/>
<path d="M533 242.8v.2l50-.2zM533 243l50-.2v.2z"/>
<path d="M533 259.5v.2l50-.2zM533 259.7l50-.2v.2z"/>
<path d="M533 259.5v.2l50-.2zM533 259.7l50-.2v.2z"/>
<path d="M533 259.5v.2l50-.2zM533 259.7l50-.2v.2z"/>
<path d="M533 259.5v.2l50-.2zM533 259.7l50-.2v.2z"/>
<path d="M533 243h50v-.2zM533 242.8h50l-50 .2z"/>
<path d="M533 276.2v.1l50-.1zM533 276.3l50-.1v.1z"/>
<path d="M533 292.8v.2l50-.2zM533 293l50-.2v.2z"/>
<path d="M533 292.8v.2l50-.2zM533 293l50-.2v.2z"/>
<path d="M533 319.5h50zM533 319.6l50-.1z"/>
<path d="M533 314.5h50zM533 314.6l50-.1z"/>
<path d="M533 309.5v.2l50-.2zM533 309.7l50-.2v.2z"/>
<path d="M533 339.5h50zM533 339.6l50-.1z"/>
<path d="M533 334.5h50zM533 334.6l50-.1z"/>
<path d="M533 329.5h50zM533 329.6l50-.1z"/>
<path d="M533 324.5h50zM533 324.6l50-.1z"/>
<path d="M533 359.5v.2l50-.2zM533 359.7l50-.2v.2z"/>
<path d="M533 359.5v.2l50-.2zM533 359.7l50-.2v.2z"/>
<path d="M533 354.5h50zM533 354.6l50-.1z"/>
<path d="M533 349.5h50zM533 349.6l50-.1z"/>
<path d="M533 344.5h50zM533 344.6l50-.1z"/>
<path d="M583 359.7h2.5v-.2zM583 359.5h2.5l-2.5 .2z"/>
<path d="M583 359.7h2.5v-.2zM583 359.5h2.5l-2.5 .2z"/>
</g>
<g fill="none" stroke="#000" stroke-width=".27">
<path d="M41.3 55h251.4v322.5h-251.4zM316 55h191.9v154.9h-191.9zM271.1 67.5h14.5M486 68.3h14.5M533 159.7l50-.2v.2zM533 159.5h50l-50 .2zM533 209.7l50-.2v.2zM533 209.5h50l-50 .2zM152 226.3h24M152 226.2a10 10 0 0 0-10 10.1v24a10 10 0 0 0 10 10h24a10 10 0 0 0 10-10v-24a9.9 9.9 0 0 0-10-10.1M199.3 226h14.5M206.5 233.3v11h-20.5"/>
<path d="M316 222.6h191.9v154.9h-191.9zM484.7 237.3h14.5M533 226.3l50-.1v.1zM533 226.2h50l-50 .1zM533 243l50-.2v.2zM533 242.8h50l-50 .2zM533 259.5h50l-50 .2zM533 259.7l50-.2v.2zM533 276.2h50l-50 .1zM533 276.3l50-.1v.1zM141.6 292.8v24M151.6 282.8h24"/>
<path d="M151.6 282.8a10 10 0 0 0-10 10M175.6 282.8a10 10 0 0 1 10.1 10l-.1 24M199 282.5h14.4M206.2 289.8v11h-20.6M533 292.8h50l-50 .2zM533 293l50-.2v.2zM141.6 316.8a10 10 0 0 0 10 10h24a10 10 0 0 0 10.1-10M533 319.5h50zM533 319.6l50-.1zM533 314.5h50zM533 314.6l50-.1zM533 309.5h50l-50 .2z"/>
<path d="M533 309.7l50-.2v.2zM533 339.5h50zM533 339.6l50-.1zM533 334.5h50zM533 334.6l50-.1zM533 329.5h50zM533 329.6l50-.1zM533 324.5h50zM533 324.6l50-.1zM533 359.5h50l-50 .2zM533 359.7l50-.2v.2zM533 354.5h50z"/>
<path d="M533 354.6l50-.1zM533 349.5h50zM533 349.6l50-.1zM533 344.5h50zM533 344.6l50-.1zM583 359.7l2.5-.2v.2zM583 359.5h2.5l-2.5 .2z"/>
<circle cx="278.4" cy="67.4" r="7.3"/>
<circle cx="493.2" cy="68.3" r="7.3"/>
<circle cx="206.6" cy="226" r="7.3"/>
<circle cx="492" cy="237.3" r="7.3"/>
<circle cx="206.2" cy="282.5" r="7.3"/>
</g>
<text font-size="13.4" x="542" y="389.4">A721</text>
<g font-size="5.5">
<text x="276.5" y="66.2">A</text>
<text x="491.6" y="67">1</text>
<text x="205" y="224.8">1</text>
<text x="490.4" y="236">2</text>
<text x="204.6" y="281.3">2</text>
</g>
<g font-size="5">
<text x="543.7" y="183.8">PROPOSTA</text>
<text x="538.9" y="189.9">PROGETTUALE</text>
</g>
<g font-size="4.4">
<text x="219.7" y="4.6">CREATO CON LA VERSIONE DIDATTICA DI UN PRODOTTO AUTODESK</text>
<text x="273.2" y="71.9">A721</text>
<text x="488" y="72.7">A721</text>
<text x="589.6" y="133.2" transform="rotate(90 589.6 133.2)">CREATO CON LA VERSIONE DIDATTICA DI UN PRODOTTO AUTODESK</text>
<text x="201.3" y="230.4">A721</text>
<text x="486.8" y="241.7">A721</text>
<text x="4.2" y="287.4" transform="rotate(-90 4.2 287.4)">CREATO CON LA VERSIONE DIDATTICA DI UN PRODOTTO AUTODESK</text>
<text x="201" y="286.9">A721</text>
<text x="374" y="416" transform="rotate(-180 374 416)">CREATO CON LA VERSIONE DIDATTICA DI UN PRODOTTO AUTODESK</text>
</g>
<g font-size="3.5">
<text x="411.1" y="217.4">SCALA 1:1</text>
<text x="158.9" y="383.4">SCALA 1:5</text>
<text x="409.7" y="384.4">SCALA 1:1</text>
</g>
<g font-size="2.5">
<text x="51.3" y="9.9">1</text>
<text x="106" y="9.9">2</text>
<text x="156" y="9.9">3</text>
<text x="206" y="9.9">4</text>
<text x="256" y="9.9">5</text>
<text x="306" y="9.9">6</text>
<text x="356" y="9.9">7</text>
<text x="406" y="9.9">8</text>
<text x="456" y="9.9">9</text>
<text x="505.2" y="9.9">10</text>
<text x="555.2" y="9.9">11</text>
<text x="22.9" y="46">A</text>
<text x="584.2" y="48.3">A</text>
<text x="22.9" y="111">B</text>
<text x="584.2" y="111">B</text>
<text x="533.9" y="152.5">POLITECNICO DI MILANO</text>
<text x="534" y="155.5">SCUOLA DEL DESIGN</text>
<text x="22.8" y="161">C</text>
<text x="533.9" y="158.6">C.L. DESIGN DEGLI INTERNI</text>
<text x="534.1" y="162.4">PROGETTO:</text>
<text x="22.8" y="211">D</text>
<text x="534.1" y="212.4">CORSO:</text>
<text x="544.4" y="214.3">STRUMENTI E METODI</text>
<text x="584.1" y="211">D</text>
<text x="548.2" y="217.3">DEL PROGETTO</text>
<text x="534.1" y="229">DOCENTE:</text>
<text x="546.6" y="235.5">MARCO FERRARA</text>
<text x="534.1" y="245.7">STUDENTI:</text>
<text x="547.3" y="250.6">COLOSIO SIMONE</text>
<text x="22.9" y="261">E</text>
<text x="534.1" y="262.4">OGGETTO:</text>
<text x="584.2" y="261">E</text>
<text x="549" y="265.3">LETTO TRYSIL</text>
<text x="552.1" y="268.3">390.199.99</text>
<text x="545.2" y="271.4">SEZIONI E DETTAGLI</text>
<text x="534.1" y="279">NOTE:</text>
<text x="557.5" y="285.5">-</text>
<text x="534.1" y="295.7">NOME FILE:</text>
<text x="548.1" y="301.6">nuovo letto.dwg</text>
<text x="23" y="311">F</text>
<text x="584.3" y="311">F</text>
<text x="533.9" y="313">VERS</text>
<text x="573.6" y="313">DATA</text>
<text x="534.1" y="358">A</text>
<text x="567.7" y="358">2017.05.23</text>
<text x="22.8" y="360.9">G</text>
<text x="534.1" y="362.5">TAVOLA NO.:</text>
<text x="570.2" y="362.5">8 DI</text>
<text x="577.4" y="362.5">17</text>
<text x="584.1" y="360.9">G</text>
<text x="533.9" y="407.9">REV:</text>
<text x="534.1" y="405">DATA:</text>
<text x="544.1" y="407.9">A</text>
<text x="544.1" y="404.9">2017/05/21</text>
<text x="559" y="405">SCALA:1:5 &amp; 1:1</text>
<text x="559" y="408">FORMATO:</text>
<text x="575.4" y="408">A2</text>
<text x="20.2" y="409.7" transform="rotate(-90 20.2 409.7)">DIRECTORY: C:\USERS\SIMONE\DESKTOP\NUOVO LETTO.DWG | PLOTTED ON: 10/06/2017 14.20.11 | BY USER: SIMONE COLOSIO</text>
<text x="22.8" y="410.9">H</text>
<text x="49.5" y="412.8">1</text>
<text x="106" y="412.8">2</text>
<text x="156" y="412.8">3</text>
<text x="206" y="412.8">4</text>
<text x="256" y="412.8">5</text>
<text x="306" y="412.8">6</text>
<text x="356" y="412.8">7</text>
<text x="406" y="412.8">8</text>
<text x="456" y="412.8">9</text>
<text x="505.2" y="412.8">10</text>
<text x="532.2" y="412">0</text>
<text x="542.1" y="412">0.5m</text>
<text x="557.1" y="412">1.25m</text>
<text x="575.5" y="412">2.5m</text>
</g>
</svg>
